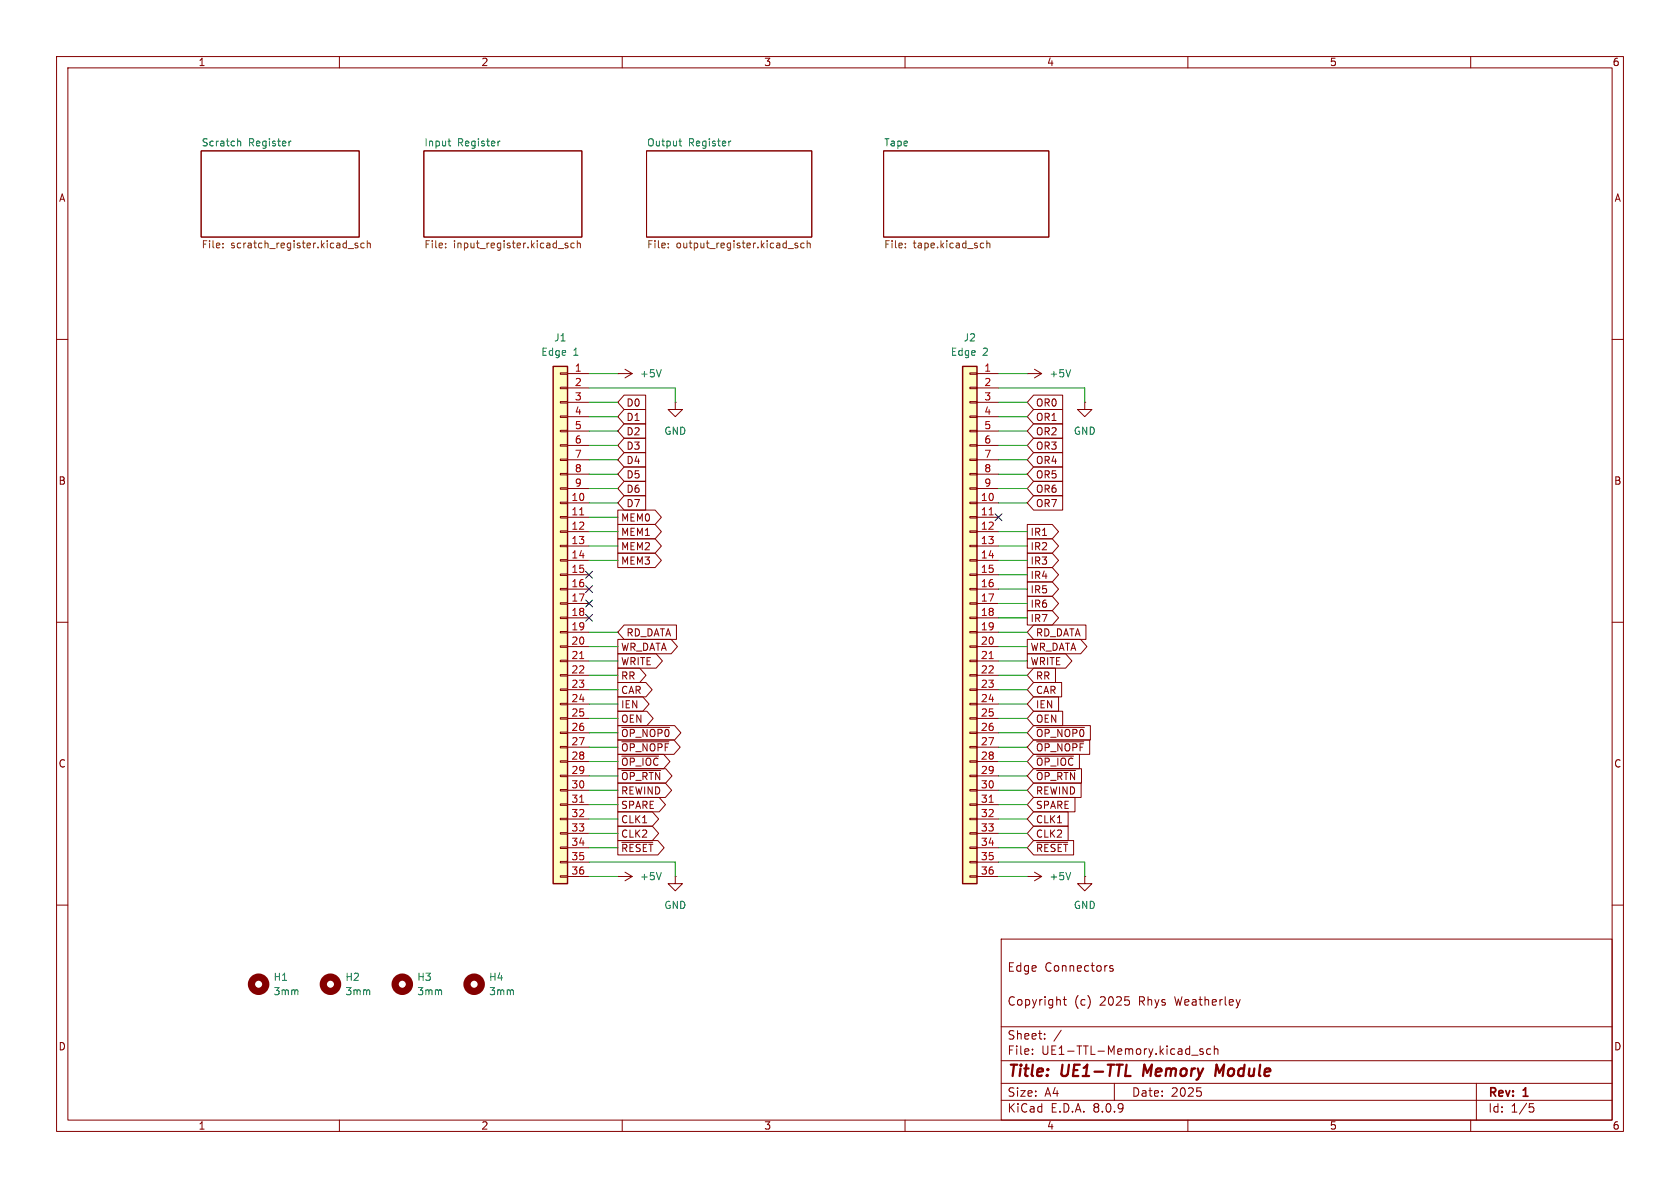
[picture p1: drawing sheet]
<svg xmlns="http://www.w3.org/2000/svg" width="297mm" height="210mm" viewBox="0 0 297 210" stroke-linecap="round" stroke-linejoin="round" font-family="sans-serif">
<g fill="none" stroke="#840000" stroke-width=".18">
<path d="M10 10h277v190h-277zM12 12h273v186h-273zM60 10v2M110 10v2M160 10v2M210 10v2M260 10v2M35.6 26.7h27.9v15.2h-27.9zM74.9 26.7h28v15.2h-28zM114.3 26.7h29.2v15.2h-29.2zM156.2 26.7h29.2v15.2h-29.2zM10 60h2"/>
<path d="M285 60h2M10 110h2M285 110h2M10 160h2M177 166h108v32h-108zM188 176.7h.5M188.2 176.2v1.3l.3 .2M196.7 170.8l-.3-.1-.2 .2v.2l.5 .2v.3h-.5M285 160h2M60 198v2M110 198v2M160 198v2"/>
<path d="M177 194.5h108M177 191.5h108M177 187.5h108M177 181.5h108M182.5 186.3v.1M182.5 185.5v.1M184.7 183.6v.1M184.7 182.8v.1M187.6 182.1l-1.3 2M197 191.5v3M210 198v2M210.7 186.5h1.1"/>
<path d="M212.2 192.9l.2 .3-.2 .5M212.7 185.5l-.4-.1-.2 .2 .1 .2 .5 .2v.3h-.6M214 185.5l-.4-.1-.3 .3v.4l.2 .2h.5M214.7 185.5l.2-.1 .3 .1 .1 .9M214.7 184.9v1.5M260 198v2M261 191.5v6.5M270.4 195.1h.7M270.5 195.7h.4l.3 .3-.2 .5-.5 .1"/>
</g>
<path d="M202.3 188.2l-.2 2M216.4 188.2l-.8 1.4-.5-1.4-.3 2" fill="none" stroke="#840000" stroke-width=".4"/>
<path d="M42 25.1l.2-.2 .3 .1 .1 .8M51.4 24.9l-.3 .3M79.2 24.9h.5M79.4 25.7l.3 .1M88.4 24.9l-.4 .3M120 24.9h.5M120.2 24.5v1.1l.3 .2M129.2 24.9l-.3 .3" fill="none" stroke="#006464" stroke-width=".18"/>
<g fill="none" stroke="#725600" stroke-width=".18">
<path d="M39.4 43.7v.1M39.4 43v.2M61.5 43.9h1M63.2 43h-.3l-.1 .2v.1l.4 .2v.3h-.4M64.4 43h-.4l-.2 .2 .1 .6h.5M64.9 43.1l.2-.1h.3l.1 .8M64.9 42.5v1.3M78.8 43.7v.1M78.8 43v.2M100.4 43h-.3l-.2 .2v.1l.5 .2v.3h-.5M101.5 43h-.3l-.3 .2 .1 .6h.5M102.1 43.1l.1-.1h.3l.1 .8"/>
<path d="M102.1 42.5v1.3M118.1 43.7v.1M118.1 43v.2M139.3 43.9h1M141 43h-.3l-.2 .2 .1 .1 .4 .2v.3h-.5M142.2 43h-.4l-.2 .2 .1 .6h.5M142.7 43.1l.2-.1h.3v.8M142.7 42.5v1.3M160.1 43.7v.1M160.1 43v.2M173.5 43h.4M173.9 43.8h-.4"/>
<path d="M174.5 43.1l.1-.1h.3l.1 .8M174.5 42.5v1.3"/>
</g>
<path d="M170.2 64.8h2.5v91.4h-2.5z" fill="#ffffc2"/>
<g fill="none" stroke="#840000" stroke-width=".18">
<path d="M171.4 78.6h1.3v.3h-1.3zM171.4 76.1h1.3v.2h-1.3zM171.4 73.5h1.3v.3h-1.3zM171.4 71h1.3v.2h-1.3zM171.4 68.5h1.3v.2h-1.3zM171.4 65.9h1.3v.3h-1.3zM172.7 66h3.8M172.7 68.6h3.8M172.7 71.1h3.8M172.7 73.7h3.8M172.7 76.2h3.8M172.7 78.7h3.8"/>
<path d="M181.6 66h.1M181.6 66h2.5M182.9 65.3l1.2 .7M184.1 66l-1.2 .8M191.8 71.1v1.3h1.2l-1.2 1.3-1.3-1.3h1.3M191.8 71.1h.1M171.4 98.9h1.3v.3h-1.3zM171.4 96.4h1.3v.2h-1.3zM171.4 93.9h1.3v.2h-1.3zM171.4 91.3h1.3v.3h-1.3zM171.4 88.8h1.3v.2h-1.3zM171.4 86.2h1.3v.3h-1.3z"/>
<path d="M171.4 83.7h1.3v.2h-1.3zM171.4 81.2h1.3v.2h-1.3zM172.7 88.9h3.8M172.7 91.4h3.8M172.7 94h3.8M172.7 96.5h3.8M172.7 99.1h3.8M172.7 81.3h3.8M172.7 83.8h3.8M172.7 86.4h3.8M171.4 119.3h1.3v.2h-1.3zM171.4 116.7h1.3v.3h-1.3z"/>
<path d="M171.4 114.2h1.3v.2h-1.3zM171.4 111.6h1.3v.3h-1.3zM171.4 109.1h1.3v.2h-1.3zM171.4 106.6h1.3v.2h-1.3zM171.4 104h1.3v.3h-1.3zM171.4 101.5h1.3v.2h-1.3zM172.7 101.6h3.8M172.7 104.1h3.8M172.7 106.7h3.8M172.7 109.2h3.8M172.7 111.8h3.8M172.7 114.3h3.8"/>
<path d="M172.7 116.8h3.8M172.7 119.4h3.8M171.4 139.6h1.3v.2h-1.3zM171.4 137h1.3v.3h-1.3zM171.4 134.5h1.3v.2h-1.3zM171.4 132h1.3v.2h-1.3zM171.4 129.4h1.3v.3h-1.3zM171.4 126.9h1.3v.2h-1.3zM171.4 124.3h1.3v.3h-1.3zM171.4 121.8h1.3v.2h-1.3zM172.7 121.9h3.8M172.7 124.5h3.8"/>
<path d="M172.7 127h3.8M172.7 129.5h3.8M172.7 132.1h3.8M172.7 134.6h3.8M172.7 137.2h3.8M172.7 139.7h3.8M109.2 154.9h.1M109.2 154.9h2.6M110.5 154.2l1.3 .7M111.8 154.9l-1.3 .8M119.4 154.9v1.3h1.2l-1.2 1.3-1.3-1.3h1.3M119.4 154.9h.1"/>
<path d="M171.4 154.8h1.3v.3h-1.3zM171.4 152.3h1.3v.2h-1.3zM171.4 149.7h1.3v.3h-1.3zM171.4 147.2h1.3v.2h-1.3zM171.4 144.7h1.3v.2h-1.3zM171.4 142.1h1.3v.3h-1.3zM172.7 142.2h3.8M172.7 144.8h3.8M172.7 147.3h3.8M172.7 149.9h3.8M172.7 152.4h3.8M172.7 154.9h3.8"/>
</g>
<path d="M170.2 64.8h2.5v91.4h-2.5z" fill="none" stroke="#840000" stroke-width=".25"/>
<path d="M174.9 91h.7M174.9 116.4h.7M174.9 141.8h.7" fill="none" stroke="#a90000" stroke-width=".18"/>
<path d="M189.3 65.3l-.4 1.3M116.9 154.2l-.4 1.3" fill="none" stroke="#006464" stroke-width=".18"/>
<path d="M97.8 64.8h2.5v91.4h-2.5z" fill="#ffffc2"/>
<g fill="none" stroke="#840000" stroke-width=".18">
<path d="M99.1 78.6h1.2v.3h-1.2zM99.1 76.1h1.2v.2h-1.2zM99.1 73.5h1.2v.3h-1.2zM99.1 71h1.2v.2h-1.2zM99.1 68.5h1.2v.2h-1.2zM99.1 65.9h1.2v.3h-1.2zM100.3 66h3.8M100.3 68.6h3.8M100.3 71.1h3.8M100.3 73.7h3.8M100.3 76.2h3.8M100.3 78.7h3.8"/>
<path d="M109.2 66h.1M109.2 66h2.6M110.3 77.5h3.8v2.5h-3.8l-1.1-1.3zM110.3 72.4h3.8v2.5h-3.8l-1.1-1.2zM110.3 69.8h3.8v2.6h-3.8l-1.1-1.3zM110.3 74.9h3.8v2.6h-3.8l-1.1-1.3zM110.5 65.3l1.3 .7M111.8 66l-1.3 .8M119.4 71.1v1.3h1.2l-1.2 1.3-1.3-1.3h1.3M119.4 71.1h.1M182.7 69.8h5.2v2.6h-5.2l-1.1-1.3zM182.7 74.9h5.2v2.6h-5.2l-1.1-1.3z"/>
<path d="M182.7 72.4h5.2v2.5h-5.2l-1.1-1.2zM182.7 77.5h5.2v2.5h-5.2l-1.1-1.3zM99.1 98.9h1.2v.3h-1.2zM99.1 96.4h1.2v.2h-1.2zM99.1 93.9h1.2v.2h-1.2zM99.1 91.3h1.2v.3h-1.2zM99.1 88.8h1.2v.2h-1.2zM99.1 86.2h1.2v.3h-1.2zM99.1 83.7h1.2v.2h-1.2zM99.1 81.2h1.2v.2h-1.2zM100.3 88.9h3.8M100.3 91.4h3.8"/>
<path d="M100.3 94h3.8M100.3 96.5h3.8M100.3 99.1h3.8M100.3 81.3h3.8M100.3 83.8h3.8M100.3 86.4h3.8M109.2 97.8h6.6l1.1 1.3-1.1 1.2h-6.6zM109.2 92.7h6.6l1.1 1.3-1.1 1.3h-6.6zM109.2 95.2h6.6l1.1 1.3-1.1 1.3h-6.6zM109.2 90.2h6.6l1.1 1.2-1.1 1.3h-6.6zM110.3 82.5h3.8v2.6h-3.8l-1.1-1.3zM110.3 80h3.8v2.6h-3.8l-1.1-1.3z"/>
<path d="M110.3 87.6h3.8v2.6h-3.8l-1.1-1.3zM110.3 85.1h3.8v2.5h-3.8l-1.1-1.2zM181.6 92.7h4.4l1.1 1.3-1.1 1.3h-4.4zM181.6 95.2h4.4l1.1 1.3-1.1 1.3h-4.4zM181.6 97.8h4.4l1.1 1.3-1.1 1.2h-4.4zM182.7 87.6h5.2v2.6h-5.2l-1.1-1.3zM182.7 80h5.2v2.6h-5.2l-1.1-1.3zM182.7 85.1h5.2v2.5h-5.2l-1.1-1.2zM182.7 82.5h5.2v2.6h-5.2l-1.1-1.3zM99.1 119.3h1.2v.2h-1.2zM99.1 116.7h1.2v.3h-1.2zM99.1 114.2h1.2v.2h-1.2z"/>
<path d="M99.1 111.6h1.2v.3h-1.2zM99.1 109.1h1.2v.2h-1.2zM99.1 106.6h1.2v.2h-1.2zM99.1 104h1.2v.3h-1.2zM99.1 101.5h1.2v.2h-1.2zM100.3 101.6h3.8M100.3 104.1h3.8M100.3 106.7h3.8M100.3 109.2h3.8M100.3 111.8h3.8M100.3 114.3h3.8M100.3 116.8h3.8"/>
<path d="M100.3 119.4h3.8M109.2 113h9.5l1.1 1.3-1.1 1.3h-9.5zM109.2 115.6h6.8l1.1 1.2-1.1 1.3h-6.8zM109.2 118.1h3.9l1.1 1.3-1.1 1.3h-3.9zM110.3 110.5h9.3v2.5h-9.3l-1.1-1.2zM181.6 105.4h4.4l1.1 1.3-1.1 1.3h-4.4zM181.6 107.9h4.4l1.1 1.3-1.1 1.3h-4.4zM181.6 102.9h4.4l1.1 1.2-1.1 1.3h-4.4zM181.6 115.6h6.8l1.1 1.2-1.1 1.3h-6.8zM181.6 113h9.4l1.2 1.3-1.2 1.3h-9.4zM181.6 100.3h4.4l1.1 1.3-1.1 1.3h-4.4zM182.7 110.5h9.3v2.5h-9.3l-1.1-1.2z"/>
<path d="M182.7 118.1h3.9v2.6h-3.9l-1.1-1.3zM99.1 139.6h1.2v.2h-1.2zM99.1 137h1.2v.3h-1.2zM99.1 134.5h1.2v.2h-1.2zM99.1 132h1.2v.2h-1.2zM99.1 129.4h1.2v.3h-1.2zM99.1 126.9h1.2v.2h-1.2zM99.1 124.3h1.2v.3h-1.2zM99.1 121.8h1.2v.2h-1.2zM100.3 121.9h3.8M100.3 124.5h3.8M100.3 127h3.8"/>
<path d="M100.3 129.5h3.8M100.3 132.1h3.8M100.3 134.6h3.8M100.3 137.2h3.8M100.3 139.7h3.8M109.2 130.8h9.9l1.2 1.3-1.2 1.3h-9.9zM109.2 120.6h5l1.1 1.3-1.1 1.3h-5zM109.2 123.2h4.4l1.1 1.3-1.1 1.2h-4.4zM109.2 128.3h10.1l1.1 1.2-1.1 1.3h-10.1zM109.2 133.3h8.1l1.1 1.3-1.1 1.3h-8.1zM109.2 135.9h8.5l1.1 1.3-1.1 1.2h-8.5zM109.2 138.4h8.4l1.1 1.3-1.1 1.3h-8.4z"/>
<path d="M109.2 125.7h5.2l1.1 1.3-1.1 1.3h-5.2zM109.9 133.7h6.5M109.9 136.2h6.9M109.9 128.6h8.5M109.9 131.1h8.4M182.7 120.6h5v2.6h-5l-1.1-1.3zM182.7 133.3h8.1v2.6h-8.1l-1.1-1.3zM182.7 123.2h4.4v2.5h-4.4l-1.1-1.2zM182.7 138.4h8.4v2.6h-8.4l-1.1-1.3zM182.7 135.9h8.5v2.5h-8.5l-1.1-1.2zM182.7 128.3h10.1v2.5h-10.1l-1.1-1.3zM182.7 130.8h9.9v2.6h-9.9l-1.1-1.3z"/>
<path d="M182.7 125.7h5.2v2.6h-5.2l-1.1-1.3zM183.3 133.7h6.5M183.3 136.2h6.8M183.3 128.6h8.4M183.3 131.1h8.3M99.1 154.8h1.2v.3h-1.2zM99.1 152.3h1.2v.2h-1.2zM99.1 149.7h1.2v.3h-1.2zM99.1 147.2h1.2v.2h-1.2zM99.1 144.7h1.2v.2h-1.2zM99.1 142.1h1.2v.3h-1.2zM100.3 142.2h3.8"/>
<path d="M100.3 144.8h3.8M100.3 147.3h3.8M100.3 149.9h3.8M100.3 152.4h3.8M100.3 154.9h3.8M109.2 146h6.1l1.1 1.3-1.1 1.3h-6.1zM109.2 141h7.3l1.2 1.2-1.2 1.3h-7.3zM109.2 143.5h6.1l1.1 1.3-1.1 1.3h-6.1zM109.2 148.6h7.1l1.1 1.3-1.1 1.2h-7.1zM109.9 148.9h5.5M181.6 154.9h.1M181.6 154.9h2.5"/>
<path d="M182.7 148.6h7.1v2.5h-7.1l-1.1-1.2zM182.7 143.5h6.1v2.6h-6.1l-1.1-1.3zM182.7 141h7.3v2.5h-7.3l-1.1-1.3zM182.7 146h6.1v2.6h-6.1l-1.1-1.3zM182.9 154.2l1.2 .7M183.3 148.9h5.5M184.1 154.9l-1.2 .8M191.8 154.9v1.3h1.2l-1.2 1.3-1.3-1.3h1.3M191.8 154.9h.1"/>
</g>
<path d="M97.8 64.8h2.5v91.4h-2.5z" fill="none" stroke="#840000" stroke-width=".25"/>
<path d="M102.5 91h.7M102.5 116.4h.7M102.5 141.8h.7" fill="none" stroke="#a90000" stroke-width=".18"/>
<path d="M116.9 65.3l-.4 1.3M189.3 154.2l-.4 1.3" fill="none" stroke="#006464" stroke-width=".18"/>
<g fill="none" stroke="#840000" stroke-width="1.3">
<circle cx="45.7" cy="174" r="1.27"/>
<circle cx="58.4" cy="174" r="1.27"/>
<circle cx="71.1" cy="174" r="1.27"/>
<circle cx="83.8" cy="174" r="1.27"/>
</g>
<g fill="none" stroke="#009600" stroke-width=".18">
<path d="M104.1 68.6h15.3v2.5M104.1 78.7h5.1M104.1 76.2h5.1M104.1 73.7h5.1M104.1 71.1h5.1M104.1 66h5.1M176.5 68.6h15.3v2.5M176.5 78.7h5.1M176.5 76.2h5.1M176.5 73.7h5.1M176.5 71.1h5.1M176.5 66h5.1"/>
<path d="M104.1 99.1h5.1M104.1 86.4h5.1M104.1 91.4h5.1M104.1 88.9h5.1M104.1 94h5.1M104.1 96.5h5.1M104.1 81.3h5.1M104.1 83.8h5.1M176.5 99.1h5.1M176.5 86.4h5.1M176.5 88.9h5.1M176.5 94h5.1"/>
<path d="M176.5 96.5h5.1M176.5 81.3h5.1M176.5 83.8h5.1M104.1 111.8h5.1M104.1 114.3h5.1M104.1 119.4h5.1M104.1 116.8h5.1M176.5 111.8h5.1M176.5 114.3h5.1M176.5 119.4h5.1M176.5 116.8h5.1M176.5 101.6h5.1"/>
<path d="M176.5 109.2h5.1M176.5 104.1h5.1M176.5 106.7h5.1M104.1 121.9h5.1M104.1 132.1h5.1M104.1 129.5h5.1M104.1 134.6h5.1M104.1 127h5.1M104.1 139.7h5.1M104.1 137.2h5.1M104.1 124.5h5.1M176.5 121.9h5.1"/>
<path d="M176.5 132.1h5.1M176.5 129.5h5.1M176.5 134.6h5.1M176.5 127h5.1M176.5 139.7h5.1M176.5 137.2h5.1M176.5 124.5h5.1M104.1 154.9h5.1M104.1 152.4h15.3v2.5M104.1 149.9h5.1M104.1 147.3h5.1M104.1 144.8h5.1"/>
<path d="M104.1 142.2h5.1M176.5 154.9h5.1M176.5 152.4h15.3v2.5M176.5 149.9h5.1M176.5 147.3h5.1M176.5 144.8h5.1M176.5 142.2h5.1"/>
</g>
<path d="M175.9 90.8l1.2 1.2M177.1 90.8l-1.2 1.2M103.5 108.6l1.2 1.2M103.5 106.1l1.2 1.2M103.5 103.5l1.2 1.2M103.5 101l1.2 1.2M104.7 108.6l-1.2 1.2M104.7 106.1l-1.2 1.2M104.7 103.5l-1.2 1.2M104.7 101l-1.2 1.2" fill="none" stroke="#000084" stroke-width=".18"/>
<g font-size="2.8" fill="#840000">
<text x="178" y="190.9">Title:</text>
<text x="187.7" y="190.9">UE1-TTL</text>
<text x="202.9" y="190.9">Memory</text>
<text x="216.5" y="190.9">Module</text>
</g>
<g font-size="2.1" fill="#840000">
<text x="178" y="172">Edge</text>
<text x="184.7" y="172">Connectors</text>
<text x="178" y="178">Copyright</text>
<text x="189.9" y="178">(c)</text>
<text x="194.5" y="178">2025</text>
<text x="201.5" y="178">Rhys</text>
<text x="208" y="178">Weatherley</text>
<text x="178" y="184">Sheet:</text>
<text x="178" y="186.7">File:</text>
<text x="184.1" y="186.7">UE1-TTL-Memory.kicad_sch</text>
<text x="178" y="196.9">KiCad</text>
<text x="178" y="194.1">Size:</text>
<text x="184.7" y="194.1">A4</text>
<text x="185.7" y="196.9">E.D.A.</text>
<text x="193.3" y="196.9">8.0.9</text>
<text x="200" y="194.1">Date:</text>
<text x="207" y="194.1">2025</text>
<text x="263" y="194.3">Rev:</text>
<text x="263" y="196.9">Id:</text>
<text x="267.1" y="196.9">1/5</text>
<text x="269.4" y="194.3">1</text>
</g>
<g font-size="1.8" fill="#840000">
<text x="35" y="11.9">1</text>
<text x="85" y="11.9">2</text>
<text x="135" y="11.9">3</text>
<text x="185" y="11.9">4</text>
<text x="235" y="11.9">5</text>
<text x="285" y="11.9">6</text>
<text x="10.3" y="35.9">A</text>
<text x="285.3" y="35.9">A</text>
<text x="110.6" y="74.6">D1</text>
<text x="110.6" y="72.1">D0</text>
<text x="110.6" y="77.2">D2</text>
<text x="183" y="72.1">OR0</text>
<text x="183" y="77.2">OR2</text>
<text x="183" y="74.6">OR1</text>
<text x="110.6" y="79.7">D3</text>
<text x="110.6" y="82.2">D4</text>
<text x="183" y="79.7">OR3</text>
<text x="183" y="82.2">OR4</text>
<text x="10.3" y="85.9">B</text>
<text x="110.6" y="84.8">D5</text>
<text x="110.6" y="89.9">D7</text>
<text x="110.6" y="87.3">D6</text>
<text x="183" y="89.9">OR7</text>
<text x="183" y="87.3">OR6</text>
<text x="183" y="84.8">OR5</text>
<text x="285.3" y="85.9">B</text>
<text x="109.7" y="94.9">MEM1</text>
<text x="109.7" y="92.4">MEM0</text>
<text x="182.1" y="94.9">IR1</text>
<text x="109.7" y="100">MEM3</text>
<text x="109.7" y="97.5">MEM2</text>
<text x="182.1" y="97.5">IR2</text>
<text x="182.1" y="100">IR3</text>
<text x="182.1" y="107.6">IR6</text>
<text x="182.1" y="105.1">IR5</text>
<text x="182.1" y="102.6">IR4</text>
<text x="110.6" y="112.7">RD_DATA</text>
<text x="182.1" y="110.2">IR7</text>
<text x="183" y="112.7">RD_DATA</text>
<text x="109.7" y="115.3">WR_DATA</text>
<text x="109.7" y="117.8">WRITE</text>
<text x="182.1" y="117.8">WRITE</text>
<text x="182.1" y="115.3">WR_DATA</text>
<text x="109.7" y="120.3">RR</text>
<text x="109.7" y="122.9">CAR</text>
<text x="109.7" y="125.4">IEN</text>
<text x="183" y="122.9">CAR</text>
<text x="183" y="125.4">IEN</text>
<text x="183" y="120.3">RR</text>
<text x="109.7" y="130.5">~{OP_NOP0}</text>
<text x="109.7" y="128">OEN</text>
<text x="183" y="130.5">~{OP_NOP0}</text>
<text x="183" y="128">OEN</text>
<text x="10.3" y="135.9">C</text>
<text x="109.7" y="133">~{OP_NOPF}</text>
<text x="109.7" y="135.6">~{OP_IOC}</text>
<text x="183" y="135.6">~{OP_IOC}</text>
<text x="183" y="133">~{OP_NOPF}</text>
<text x="285.3" y="135.9">C</text>
<text x="109.7" y="143.2">SPARE</text>
<text x="109.7" y="138.1">~{OP_RTN}</text>
<text x="109.7" y="140.7">REWIND</text>
<text x="183" y="143.2">SPARE</text>
<text x="183" y="140.7">REWIND</text>
<text x="183" y="138.1">~{OP_RTN}</text>
<text x="109.7" y="148.3">CLK2</text>
<text x="109.7" y="145.7">CLK1</text>
<text x="183" y="145.7">CLK1</text>
<text x="183" y="148.3">CLK2</text>
<text x="109.7" y="150.8">~{RESET}</text>
<text x="183" y="150.8">~{RESET}</text>
<text x="10.3" y="185.9">D</text>
<text x="285.3" y="185.9">D</text>
<text x="35" y="199.9">1</text>
<text x="85" y="199.9">2</text>
<text x="135" y="199.9">3</text>
<text x="185" y="199.9">4</text>
<text x="235" y="199.9">5</text>
<text x="285" y="199.9">6</text>
</g>
<g font-size="1.8" fill="#006464">
<text x="35.6" y="26">Scratch</text>
<text x="43.9" y="26">Register</text>
<text x="74.9" y="26">Input</text>
<text x="80.9" y="26">Register</text>
<text x="114.3" y="26">Output</text>
<text x="121.7" y="26">Register</text>
<text x="156.2" y="26">Tape</text>
<text x="95.6" y="63.1">Edge</text>
<text x="97.9" y="60.6">J1</text>
<text x="101.3" y="63.1">1</text>
<text x="168" y="63.1">Edge</text>
<text x="170.3" y="60.6">J2</text>
<text x="173.7" y="63.1">2</text>
<text x="113" y="66.9">+5V</text>
<text x="185.4" y="66.9">+5V</text>
<text x="117.3" y="77.1">GND</text>
<text x="189.7" y="77.1">GND</text>
<text x="113" y="155.8">+5V</text>
<text x="185.4" y="155.8">+5V</text>
<text x="117.3" y="160.9">GND</text>
<text x="189.7" y="160.9">GND</text>
<text x="48.3" y="173.6">H1</text>
<text x="61" y="173.6">H2</text>
<text x="73.7" y="173.6">H3</text>
<text x="86.4" y="173.6">H4</text>
<text x="48.3" y="176.1">3mm</text>
<text x="61" y="176.1">3mm</text>
<text x="73.7" y="176.1">3mm</text>
<text x="86.4" y="176.1">3mm</text>
</g>
<g font-size="1.8" fill="#725600">
<text x="35.6" y="44.2">File:</text>
<text x="40.8" y="44.2">scratch_register.kicad_sch</text>
<text x="74.9" y="44.2">File:</text>
<text x="80.2" y="44.2">input_register.kicad_sch</text>
<text x="114.3" y="44.2">File:</text>
<text x="119.5" y="44.2">output_register.kicad_sch</text>
<text x="156.2" y="44.2">File:</text>
<text x="161.4" y="44.2">tape.kicad_sch</text>
</g>
<g font-size="1.8" fill="#a90000">
<text x="101.5" y="65.8">1</text>
<text x="173.9" y="65.8">1</text>
<text x="101.5" y="68.3">2</text>
<text x="101.5" y="70.9">3</text>
<text x="173.9" y="68.3">2</text>
<text x="173.9" y="70.9">3</text>
<text x="101.5" y="73.4">4</text>
<text x="101.5" y="75.9">5</text>
<text x="173.9" y="73.4">4</text>
<text x="173.9" y="75.9">5</text>
<text x="101.5" y="78.5">6</text>
<text x="101.5" y="81">7</text>
<text x="101.5" y="83.6">8</text>
<text x="173.9" y="78.5">6</text>
<text x="173.9" y="81">7</text>
<text x="173.9" y="83.6">8</text>
<text x="100.9" y="88.6">10</text>
<text x="101.5" y="86.1">9</text>
<text x="173.3" y="88.6">10</text>
<text x="173.9" y="86.1">9</text>
<text x="100.9" y="91.2">11</text>
<text x="100.9" y="93.7">12</text>
<text x="173.3" y="91.2">11</text>
<text x="173.3" y="93.7">12</text>
<text x="100.9" y="96.3">13</text>
<text x="100.9" y="98.8">14</text>
<text x="100.9" y="101.3">15</text>
<text x="173.3" y="96.3">13</text>
<text x="173.3" y="98.8">14</text>
<text x="173.3" y="101.3">15</text>
<text x="100.9" y="103.9">16</text>
<text x="100.9" y="106.4">17</text>
<text x="173.3" y="103.9">16</text>
<text x="173.3" y="106.4">17</text>
<text x="100.9" y="109">18</text>
<text x="100.9" y="111.5">19</text>
<text x="173.3" y="109">18</text>
<text x="173.3" y="111.5">19</text>
<text x="100.9" y="114">20</text>
<text x="100.9" y="116.6">21</text>
<text x="100.9" y="119.1">22</text>
<text x="173.3" y="114">20</text>
<text x="173.3" y="116.6">21</text>
<text x="173.3" y="119.1">22</text>
<text x="100.9" y="121.7">23</text>
<text x="100.9" y="124.2">24</text>
<text x="173.3" y="121.7">23</text>
<text x="173.3" y="124.2">24</text>
<text x="100.9" y="126.7">25</text>
<text x="100.9" y="129.3">26</text>
<text x="100.9" y="131.8">27</text>
<text x="173.3" y="126.7">25</text>
<text x="173.3" y="129.3">26</text>
<text x="173.3" y="131.8">27</text>
<text x="100.9" y="134.4">28</text>
<text x="100.9" y="136.9">29</text>
<text x="173.3" y="134.4">28</text>
<text x="173.3" y="136.9">29</text>
<text x="100.9" y="139.4">30</text>
<text x="100.9" y="142">31</text>
<text x="173.3" y="139.4">30</text>
<text x="173.3" y="142">31</text>
<text x="100.9" y="144.5">32</text>
<text x="100.9" y="147.1">33</text>
<text x="100.9" y="149.6">34</text>
<text x="173.3" y="144.5">32</text>
<text x="173.3" y="147.1">33</text>
<text x="173.3" y="149.6">34</text>
<text x="100.9" y="152.1">35</text>
<text x="100.9" y="154.7">36</text>
<text x="173.3" y="152.1">35</text>
<text x="173.3" y="154.7">36</text>
</g>
</svg>
